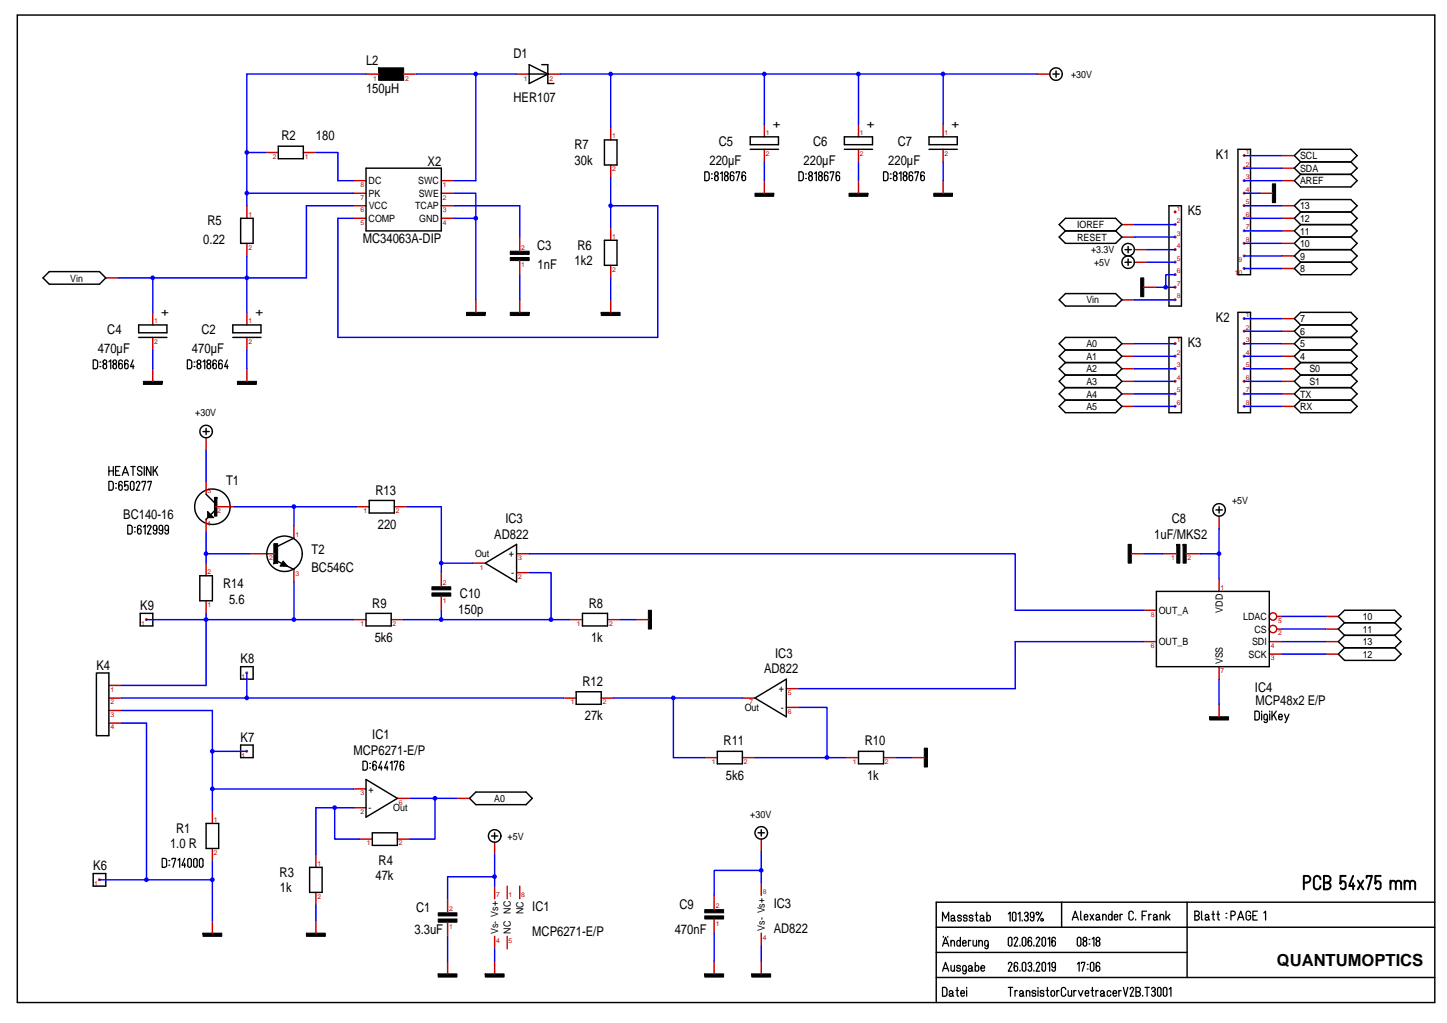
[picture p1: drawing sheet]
<svg xmlns="http://www.w3.org/2000/svg" width="297mm" height="210mm" viewBox="0 0 297 210" stroke-linecap="round" stroke-linejoin="round" font-family="sans-serif">
<g fill="none" stroke="#000001" stroke-width=".3">
<path d="M41 118.2h2.6v5.1h-2.6zM56.5 115l3.8 1.9M60.3 110.4l-3.3 1.7M75.8 102.7h5.1v2.6h-5.1zM237.4 121.4h23.2v15.4h-23.2zM274.7 131.7l1.3-1.3h10.3l1.3 1.3-1.3 1.3h-10.3z"/>
<circle cx="43.6" cy="104" r="3.6"/>
<circle cx="58.4" cy="113.7" r="3.6"/>
</g>
<g fill="none" stroke="#000001" stroke-width=".25">
<path d="M144.7 35.3h.6l.2 .2 .1 1.1-.3 .5h-.6zM146 35.7h.2M146 36.6h.2M146.8 36.2l.2-.1a.45 .45 0 0 1 .4 .6 .45 .45 0 0 1-.6 .3zM147.9 35.6l.4-.3v1.8M148.8 36.2l.2-.1a.45 .45 0 0 1 .5 .6 .45 .45 0 0 1-.7 .3zM150.7 35.6a.37 .37 0 0 0-.4-.3 .37 .37 0 0 0-.4 .3v1.1a.37 .37 0 0 0 .4 .4 .37 .37 0 0 0 .4-.4v-.3a.37 .37 0 0 0-.4-.4 .37 .37 0 0 0-.4 .4M151.1 35.5v-.2h.7l-.5 1.8M153.1 35.6a.37 .37 0 0 0-.4-.3 .37 .37 0 0 0-.4 .3v1.1a.37 .37 0 0 0 .4 .4 .37 .37 0 0 0 .4-.4v-.3a.37 .37 0 0 0-.4-.4 .37 .37 0 0 0-.4 .4M164 35.3h.6l.3 .2v1.1l-.3 .5h-.6zM165.4 35.7h.1M165.4 36.6h.1"/>
<path d="M166.1 36.2l.2-.1a.45 .45 0 0 1 .5 .6 .45 .45 0 0 1-.7 .3l-.1-.3zM167.2 35.6l.4-.3v1.8M168.1 36.2l.3-.1a.45 .45 0 0 1 .4 .6 .45 .45 0 0 1-.7 .3zM170 35.6a.36 .36 0 0 0-.4-.3 .36 .36 0 0 0-.4 .3v1.1a.36 .36 0 0 0 .4 .4 .36 .36 0 0 0 .4-.4v-.3a.36 .36 0 0 0-.4-.4 .36 .36 0 0 0-.4 .4M170.4 35.5v-.2h.8l-.6 1.8M172.4 35.6a.36 .36 0 0 0-.4-.3 .36 .36 0 0 0-.4 .3v1.1a.36 .36 0 0 0 .4 .4 .36 .36 0 0 0 .4-.4v-.3a.36 .36 0 0 0-.4-.4 .36 .36 0 0 0-.4 .4M181.4 35.3h.6l.2 .2 .1 1.1-.3 .5h-.6zM182.7 36.6h.2M182.7 35.7h.2M183.5 36.2l.2-.1a.45 .45 0 0 1 .4 .6 .45 .45 0 0 1-.6 .3zM184.6 35.6l.4-.3v1.8M185.5 36.2l.2-.1a.45 .45 0 0 1 .5 .6 .45 .45 0 0 1-.7 .3z"/>
<path d="M187.4 35.6a.37 .37 0 0 0-.4-.3 .37 .37 0 0 0-.4 .3v1.1a.37 .37 0 0 0 .4 .4 .37 .37 0 0 0 .4-.4v-.3a.37 .37 0 0 0-.4-.4 .37 .37 0 0 0-.4 .4M187.8 35.5v-.2h.7l-.5 1.8M189.8 35.6a.37 .37 0 0 0-.4-.3 .37 .37 0 0 0-.4 .3v1.1a.37 .37 0 0 0 .4 .4 .37 .37 0 0 0 .4-.4v-.3a.37 .37 0 0 0-.4-.4 .37 .37 0 0 0-.4 .4M19.1 73.9h.6l.3 .2v1.1l-.3 .5h-.6zM20.5 74.3h.2M20.5 75.2h.2M21.2 74.8l.3-.1a.45 .45 0 0 1 .4 .6 .45 .45 0 0 1-.7 .3zM22.3 74.3l.4-.4v1.8M23.3 74.8l.2-.1a.45 .45 0 0 1 .4 .6 .45 .45 0 0 1-.6 .3zM25.1 74.3a.37 .37 0 0 0-.3-.4 .37 .37 0 0 0-.4 .4v1a.37 .37 0 0 0 .4 .4 .37 .37 0 0 0 .3-.4v-.3a.37 .37 0 0 0-.3-.4 .37 .37 0 0 0-.4 .4M26.3 74.3a.36 .36 0 0 0-.4-.4 .36 .36 0 0 0-.3 .4v1a.36 .36 0 0 0 .3 .4 .36 .36 0 0 0 .4-.4v-.3a.36 .36 0 0 0-.4-.4 .36 .36 0 0 0-.3 .4M27.3 73.9l-.5 1.3h.7"/>
<path d="M27.3 74.9v.8M38.5 73.9h.6l.2 .2 .1 1.1-.3 .5h-.6zM39.8 74.3h.2M39.8 75.2h.2M40.6 74.8l.2-.1a.45 .45 0 0 1 .4 .6 .45 .45 0 0 1-.6 .3zM41.7 74.3l.3-.4v1.8M42.6 74.8l.2-.1a.45 .45 0 0 1 .5 .6 .45 .45 0 0 1-.7 .3zM44.4 74.3a.36 .36 0 0 0-.3-.4 .36 .36 0 0 0-.4 .4v1a.36 .36 0 0 0 .4 .4 .36 .36 0 0 0 .3-.4v-.3a.36 .36 0 0 0-.3-.4 .36 .36 0 0 0-.4 .4M45.6 74.3a.37 .37 0 0 0-.3-.4 .37 .37 0 0 0-.4 .4v1a.37 .37 0 0 0 .4 .4 .37 .37 0 0 0 .3-.4v-.3a.37 .37 0 0 0-.3-.4 .37 .37 0 0 0-.4 .4M46.6 73.9l-.5 1.3h.7M46.6 74.9v.8M22.3 95.8v.9"/>
<path d="M22.3 98.8h.7l.2 .3 .1 1.1-.3 .4h-.7zM23.3 96.7h-1v.9M23.3 95.8v1.8M23.7 96.7v.9h.9M23.7 99.3h.2M24.6 95.8h-.9v.9h.7M25.1 99.2a.36 .36 0 0 0-.4-.4 .36 .36 0 0 0-.3 .4v1.1a.36 .36 0 0 0 .3 .3 .36 .36 0 0 0 .4-.3v-.4a.36 .36 0 0 0-.4-.4 .36 .36 0 0 0-.3 .4M25.1 97.6l.6-1.8 .7 1.8M25.3 97h.9M26.3 98.8h-.7v1.1a.36 .36 0 0 1 .3-.4 .36 .36 0 0 1 .4 .4l-.1 .6-.2 .1-.4-.1M26.9 98.9l.3-.1 .3 .2v1.3a.37 .37 0 0 1-.4 .3 .37 .37 0 0 1-.3-.3zM26.9 95.8h.9"/>
<path d="M27.3 95.8v1.8M28 99.2a.36 .36 0 0 1 .3-.4 .36 .36 0 0 1 .4 .4l-.7 1.4h.7M29.1 96.2a.48 .48 0 0 0-.5-.4 .48 .48 0 0 0-.4 .6 .48 .48 0 0 0 .6 .3 .46 .46 0 0 1 .2 .8 .46 .46 0 0 1-.8-.4M29.2 99.1v-.3h.7l-.5 1.8M29.6 95.8v1.8M30.4 99.1v-.3h.7l-.6 1.8M31 95.8v1.8l-.9-1.8v1.8M31.5 95.8v1.8M31.8 96.5l.6 1.1M32.4 95.8l-.9 1.2M23.7 100.2h.2M26.2 107.8h.6l.3 .3v1.1l-.3 .4h-.6z"/>
<path d="M27.6 108.2h.2M27.6 109.2h.2M29 108.2a.37 .37 0 0 0-.4-.4 .37 .37 0 0 0-.4 .4v1.1a.37 .37 0 0 0 .4 .3 .37 .37 0 0 0 .4-.3v-.4a.37 .37 0 0 0-.4-.4 .37 .37 0 0 0-.4 .4M29.4 108.2l.4-.4v1.8M30.3 108.2a.37 .37 0 0 1 .3-.4 .37 .37 0 0 1 .4 .4l-.7 1.4h.7M32.2 108.5a.36 .36 0 0 1-.4 .4 .36 .36 0 0 1-.3-.4v-.3a.36 .36 0 0 1 .3-.4 .36 .36 0 0 1 .4 .4v1.1a.36 .36 0 0 1-.4 .3 .36 .36 0 0 1-.3-.3M33.4 108.5a.37 .37 0 0 1-.4 .4 .37 .37 0 0 1-.3-.4v-.3a.37 .37 0 0 1 .3-.4 .37 .37 0 0 1 .4 .4v1.1a.37 .37 0 0 1-.4 .3 .37 .37 0 0 1-.3-.3M34.6 108.5a.36 .36 0 0 1-.4 .4 .36 .36 0 0 1-.3-.4v-.3a.36 .36 0 0 1 .3-.4 .36 .36 0 0 1 .4 .4v1.1a.36 .36 0 0 1-.4 .3 .36 .36 0 0 1-.3-.3M74.5 156.3h.6l.3 .2v1.1l-.3 .5h-.6zM75.9 157.6h.2M75.9 156.7h.2M77.3 156.6a.36 .36 0 0 0-.4-.4 .36 .36 0 0 0-.4 .4v1.1a.36 .36 0 0 0 .4 .4 .36 .36 0 0 0 .4-.4v-.3a.36 .36 0 0 0-.4-.4 .36 .36 0 0 0-.4 .4"/>
<path d="M78.3 156.3l-.6 1.3h.8M78.3 157.3v.8M79.5 156.3l-.6 1.3h.7M79.5 157.3v.8M80.1 156.6l.4-.3v1.8M81 156.5v-.2h.7l-.6 1.8M82.9 156.6a.37 .37 0 0 0-.4-.4 .37 .37 0 0 0-.4 .4v1.1a.37 .37 0 0 0 .4 .4 .37 .37 0 0 0 .4-.4v-.3a.37 .37 0 0 0-.4-.4 .37 .37 0 0 0-.4 .4M257.6 146h.6l.3 .2v1.1l-.3 .4-.6 .1zM259 146v.1M259 146.5v1.3M260.2 147.4a.36 .36 0 0 1-.4 .4 .36 .36 0 0 1-.3-.4v-.4a.36 .36 0 0 1 .3-.4 .36 .36 0 0 1 .4 .4v1a.36 .36 0 0 1-.3 .3 .36 .36 0 0 1-.4-.2M260.6 146v.1"/>
<path d="M260.6 146.5v1.3M261.1 146v1.8M261.5 146.7l.5 1.1M262 146l-.9 1.2M262.5 147.2h.7a.39 .39 0 0 0-.2-.6 .39 .39 0 0 0-.5 .4v.4a.37 .37 0 0 0 .3 .4 .37 .37 0 0 0 .4-.3M263.7 146.6l.4 1.2M264.6 146.6l-.7 1.6-.1 .1M33.3 176.2h.6l.3 .3v1.3l-.3 .2h-.6zM34.7 176.7h.2M34.7 177.6h.2M35.3 176.5v-.3h.8l-.6 1.8M36.5 176.6l.4-.4v1.8"/>
<path d="M37.9 176.2l-.5 1.4h.7M37.9 177.2v.8M38.6 176.3l.4-.1 .3 .2v1.3a.37 .37 0 0 1-.4 .3 .37 .37 0 0 1-.4-.3zM39.8 176.3l.4-.1 .2 .2 .1 1.3a.36 .36 0 0 1-.4 .3 .36 .36 0 0 1-.4-.3zM41 176.3l.4-.1 .3 .2v1.3a.37 .37 0 0 1-.4 .3 .37 .37 0 0 1-.4-.3zM220.1 188.8l.6-1.8 .7 1.8M220.3 188.3h.9M221.8 187v1.6l.3 .2M222.6 188.2h.7a.38 .38 0 0 0-.3-.5 .38 .38 0 0 0-.4 .3v.5a.36 .36 0 0 0 .3 .3 .36 .36 0 0 0 .4-.2M223.8 187.7l.7 1.1M224.5 187.7l-.7 1.1M225 188a.36 .36 0 0 1 .3-.3 .36 .36 0 0 1 .4 .3"/>
<path d="M225.2 188.3a.28 .28 0 0 0-.3 .3 .28 .28 0 0 0 .3 .3l.4-.1 .1-.2M225.7 188l-.1 .2-.4 .1M225.7 188v.7l.2 .1M226.4 188a.36 .36 0 0 1 .3-.3 .36 .36 0 0 1 .4 .3v.8M226.4 187.7v1.1M228.3 188a.37 .37 0 0 0-.4-.3 .37 .37 0 0 0-.4 .3v.5a.37 .37 0 0 0 .4 .4 .37 .37 0 0 0 .4-.4M228.3 187v1.8M228.7 188.2h.8a.38 .38 0 0 0-.3-.5 .38 .38 0 0 0-.5 .3v.5a.36 .36 0 0 0 .3 .3 .36 .36 0 0 0 .4-.2M229.9 187.7v1.1M230.4 187.7h-.3l-.2 .2M231.7 188.4a.46 .46 0 0 0 .5 .5 .46 .46 0 0 0 .4-.5M231.7 187.5a.46 .46 0 0 1 .5-.5 .46 .46 0 0 1 .4 .5"/>
<path d="M231.8 187.5v.9M233.1 188.7v.1M234.5 187.9v.9M235.4 187h-.9v.9h.6M235.8 187.7v1.1M236.3 187.7h-.3l-.2 .2M237 188.3a.28 .28 0 0 0-.2 .3 .28 .28 0 0 0 .2 .3l.4-.1 .1-.2M237.5 188l-.1 .2-.4 .1M237.5 188v.7l.2 .1M237.5 188a.37 .37 0 0 0-.4-.3 .37 .37 0 0 0-.3 .3M238.1 188a.37 .37 0 0 1 .4-.3 .37 .37 0 0 1 .4 .3v.8M238.1 187.7v1.1"/>
<path d="M239.3 187v1.8M239.7 188.1l.5 .7M240.2 187.7l-.9 .8M252.7 187.9v-.9h.4a.47 .47 0 0 1 .5 .5 .47 .47 0 0 1-.5 .4h-.4v.9M254.1 188.8l.6-1.8 .6 1.8M254.3 188.3h.9M256.3 187.9h.4v.5M256.7 187.5a.46 .46 0 0 0-.4-.5 .46 .46 0 0 0-.5 .5v.9a.46 .46 0 0 0 .5 .5 .46 .46 0 0 0 .4-.5M257.2 187.9v.9h.9M258.1 187h-.9v.9h.6M259.4 187.4l.4-.4v1.8"/>
<circle cx="147" cy="35.7" r=".39"/>
<circle cx="149.1" cy="35.7" r=".39"/>
<circle cx="166.4" cy="35.7" r=".39"/>
<circle cx="168.4" cy="35.7" r=".39"/>
<circle cx="183.7" cy="35.7" r=".39"/>
<circle cx="185.8" cy="35.7" r=".39"/>
<circle cx="21.5" cy="74.3" r=".38"/>
<circle cx="23.5" cy="74.3" r=".39"/>
<circle cx="40.8" cy="74.3" r=".39"/>
<circle cx="42.9" cy="74.3" r=".39"/>
</g>
<g fill="none" stroke="#000001" stroke-width=".4">
<path d="M276.2 179.8h-1v1.6a.54 .54 0 0 1 .5-.5 .54 .54 0 0 1 .5 .5l-.1 1-.5 .1-.4-.2M277.8 179.8l-.9 2.1h1.1M283.4 179.8h-1.1v1.6a.54 .54 0 0 1 .6-.5 .54 .54 0 0 1 .5 .5l-.1 1-.6 .1-.3-.2M267.6 181.2v-1.4h.7a.69 .69 0 0 1 .7 .7 .69 .69 0 0 1-.7 .7h-.7v1.3M271.1 180.5a.68 .68 0 0 0-.7-.7 .68 .68 0 0 0-.7 .7v1.4a.68 .68 0 0 0 .7 .7 .68 .68 0 0 0 .7-.7M271.8 181.2l.7-.1a.68 .68 0 0 0 .6-.6 .68 .68 0 0 0-.6-.7h-.7v2.7h.7a.68 .68 0 0 0 .6-.6 .68 .68 0 0 0-.6-.7M277.8 181.3v1.2M278.7 180.7l1.1 1.8M279.8 180.7l-1.1 1.8M280.5 180.2v-.4h1.1l-.8 2.7M285.4 181.3a.55 .55 0 0 1 .6-.5 .55 .55 0 0 1 .5 .5M285.4 180.7v1.8"/>
<path d="M286.5 181.3a.55 .55 0 0 1 .6-.5 .55 .55 0 0 1 .5 .5v1.2M286.5 181.3v1.2M288.3 181.3a.55 .55 0 0 1 .6-.5 .55 .55 0 0 1 .5 .5M288.3 180.7v1.8M289.4 181.3a.54 .54 0 0 1 .6-.5 .54 .54 0 0 1 .5 .5v1.2M289.4 181.3v1.2"/>
</g>
<g fill="#000001" stroke="#000001" stroke-width=".21">
<path d="M58.1 115.1l1 1.1h-1.6z"/>
<path d="M56.2 111.6v4h.8v-4z" fill-rule="evenodd"/>
</g>
<g fill="none" stroke="#c80000" stroke-width=".3">
<path d="M42.3 115.6v2.6M51.3 113.7h5.1M60.3 107.9v2.5M60.3 116.9v2.6M73.2 104h2.6M80.9 104h2.6M250.2 118.8v2.6M42.3 123.3v2.6M234.8 131.7h2.6M234.8 125.3h2.6M250.2 136.8v2.6M260.6 131.7h2.5"/>
<path d="M260.6 134.3h2.5M262.1 126.5h1M262.1 129.1h1M272.2 131.7h2.5"/>
<circle cx="261.3" cy="129.1" r=".76"/>
<circle cx="261.3" cy="126.5" r=".76"/>
</g>
<circle cx="30.1" cy="127.2" r=".3" fill="#c80000"/>
<path d="M28.8 125.9h2.6v2.6h-2.6z" fill="none" stroke="#000001" stroke-width=".3"/>
<circle cx="50.6" cy="138.1" r=".3" fill="#c80000"/>
<path d="M49.4 136.8h2.6v2.6h-2.6z" fill="none" stroke="#000001" stroke-width=".3"/>
<circle cx="50.6" cy="154.2" r=".3" fill="#c80000"/>
<path d="M49.4 152.9h2.6v2.6h-2.6z" fill="none" stroke="#000001" stroke-width=".3"/>
<circle cx="20.4" cy="180.6" r=".3" fill="#c80000"/>
<g fill="none" stroke="#000001" stroke-width=".3">
<path d="M108.6 15.2h3.9M108.6 13.3l3.9 1.9-3.9 1.9zM111.2 13.3h1.3v3.8h1.2M216.1 15.2h1.3M216.8 14.6v1.3M57.1 30h5.2v2.6h-5.2zM75.1 34.5h15.5v12.9h-15.5zM124.1 28.7h2.6v5.2h-2.6zM154 30.6h5.8M154 28.1h5.8v1.6h-5.8zM173.3 30.6h5.8M173.3 28.1h5.8v1.6h-5.8z"/>
<path d="M190.7 28.1h5.8v1.6h-5.8zM190.7 30.6h5.8M8.8 57l1.3-1.2h10.3l1.3 1.2-1.3 1.3h-10.3zM49.4 44.8h2.6v5.2h-2.6zM124.1 49.3h2.6v5.2h-2.6zM218.7 47.4h10.3M229 47.4l1.3-1.3-1.3-1.3h-10.3l-1.3 1.3 1.3 1.3M229 47.4l1.3 1.3-1.3 1.3h-10.3l-1.3-1.3 1.3-1.3M230.9 53.8h1.3M230.9 51.2h1.3M231.6 50.6v1.3M231.6 53.2v1.3"/>
<path d="M28.5 66.7h5.8v1.6h-5.8zM28.5 69.3h5.8M47.8 69.3h5.8M47.8 66.7h5.8v1.6h-5.8zM217.4 61.6l1.3-1.3h10.3l1.3 1.3-1.3 1.2h-10.3zM41.7 88.6h1.2M42.3 87.9v1.3M42.3 101.5l1.9 1.9M44.2 104.7l-1.9 1.9M99.6 115.6l6.4-3.9v7.8zM249.6 104.7h1.3M250.3 104v1.3"/>
<path d="M19.8 138.1h2.5v12.9h-2.5zM75.1 125.9h5.2v2.6h-5.2zM119.6 125.9h5.1v2.6h-5.1zM274.7 134.3l1.3-1.3h10.3l1.3 1.3-1.3 1.3h-10.3zM276 127.8h10.3M286.3 127.8l1.3 1.3-1.3 1.3h-10.3l-1.3-1.3 1.3-1.3M286.3 127.8l1.3-1.3-1.3-1.2h-10.3l-1.3 1.2 1.3 1.3M75.1 160l6.5 3.9-6.5 3.8zM118.3 142h5.1v2.6h-5.1zM147.3 154.2h5.1v2.6h-5.1zM155 143.3l6.4-3.9v7.7zM176.2 154.2h5.2v2.6h-5.2z"/>
<path d="M19.1 179.3h2.6v2.6h-2.6zM42.3 169h2.6v5.2h-2.6zM63.6 178h2.5v5.2h-2.5zM76.4 170.9h5.2v2.6h-5.2zM97.7 162.6h10.3l1.3 1.3-1.3 1.3h-10.3l-1.3-1.3zM100.9 171.6h1.3M101.5 170.9v1.3M155.6 170.9h1.3M156.3 170.3v1.3"/>
<circle cx="216.8" cy="15.2" r="1.29"/>
<circle cx="231.6" cy="51.3" r="1.29"/>
<circle cx="231.6" cy="53.8" r="1.29"/>
<circle cx="42.3" cy="88.6" r="1.29"/>
<circle cx="250.3" cy="104.7" r="1.29"/>
<circle cx="101.5" cy="171.6" r="1.29"/>
<circle cx="156.3" cy="170.9" r="1.29"/>
</g>
<g fill="none" stroke="#c80000" stroke-width=".3">
<path d="M75.1 15.2h2.6M82.9 15.2h2.5M106 15.2h2.6M112.5 15.2h2.6M212.9 15.2h2.6M54.5 31.3h2.6M62.3 31.3h2.6M72.6 37.1h2.5M72.6 39.7h2.5M90.6 37.1h2.6M90.6 39.7h2.6M125.4 26.1v2.6"/>
<path d="M125.4 33.9v2.5M156.9 25.5v2.6M156.9 30.6v2.6M156.9 37.1v2.6M176.2 25.5v2.6M176.2 30.6v2.6M176.2 37.1v2.6M193.6 25.5v2.6M193.6 30.6v2.6M193.6 37.1v2.6M258.6 39.7h2.6M21.7 57h2.6"/>
<path d="M50.7 42.2v2.6M50.7 50v2.5M72.6 42.2h2.5M72.6 44.8h2.5M90.6 42.2h2.6M90.6 44.8h2.6M106.7 48.7v2.9M106.7 53.5v2.9M125.4 46.7v2.6M125.4 54.5v2.5M230.3 48.7h2.6M230.3 46.1h2.6"/>
<path d="M232.9 53.8h2.6M232.9 51.2h2.6M234.8 59h2.6M31.4 64.1v2.6M31.4 69.3v2.5M31.4 75.7v2.6M50.7 64.1v2.6M50.7 69.3v2.5M50.7 75.7v2.6M97.7 61.6v2.5M106.7 61.6v2.5M125.4 61.6v2.5"/>
<path d="M230.3 61.6h2.6M42.3 89.9v2.5M42.3 98.9v2.6M42.3 106.6v2.6M44.2 104h3.9M90.6 117.5v2.9M97 115.6h2.6M106 113.7h2.6M106 117.5h2.6M232.2 113.7h2.6M238.7 113.7h2.9M243.5 113.7h2.9"/>
<path d="M250.2 105.9v2.6M72.6 127.2h2.5M80.3 127.2h2.6M90.6 122.4v2.9M117 127.2h2.6M124.7 127.2h2.6M130.5 127.2h2.6M272.2 126.5h2.5M272.2 129.1h2.5M272.2 134.3h2.5M22.3 143.3h2.6M22.3 148.4h2.6"/>
<path d="M22.3 145.8h2.6M22.3 140.7h2.6M115.7 143.3h2.6M123.4 143.3h2.6M144.7 155.5h2.6M152.4 143.3h2.6M152.4 155.5h2.6M161.4 145.2h2.6M161.4 141.4h2.6M173.6 155.5h2.6M181.4 155.5h2.6M187.2 155.5h2.5"/>
<path d="M250.2 144.6v2.5M43.6 166.4v2.6M43.6 174.2v2.5M64.9 175.5v2.5M72.6 165.8h2.5M72.6 161.9h2.5M73.8 172.2h2.6M81.6 163.9h2.6M81.6 172.2h2.6M93.8 163.9h2.6M101.5 172.9v2.6M156.3 172.2v2.6"/>
<path d="M43.6 189v2.5M64.9 183.2v2.6M64.9 189v2.5M91.9 184.5v2.9M91.9 189.3v2.9M91.9 197.3v2.6M101.5 181.9v2.6M101.5 192.2v2.6M101.5 197.3v2.6M104.1 181.9v2.6M104.1 192.2v2.6M106.7 181.9v2.6"/>
<path d="M146.6 183.8v2.9M146.6 188.6v2.9M146.6 197.3v2.6M156.3 181.3v2.5M156.3 191.5v2.6M156.3 197.3v2.6"/>
</g>
<g fill="#000001" stroke="#000001" stroke-width=".21">
<path d="M42.6 105l1.3 1.3h-1.3z"/>
<path d="M144.7 199.9h3.8v.7h-3.8z" fill-rule="evenodd"/>
<path d="M144.7 186.7h3.8v.7h-3.8z" fill-rule="evenodd"/>
<path d="M144.7 188h3.8v.6h-3.8z" fill-rule="evenodd"/>
<path d="M88.7 120.4h3.8v.7h-3.8z" fill-rule="evenodd"/>
<path d="M88.7 121.7h3.8v.7h-3.8z" fill-rule="evenodd"/>
<path d="M154.3 199.9h3.9v.7h-3.9z" fill-rule="evenodd"/>
<path d="M189.7 153.6h.7v3.8h-.7z" fill-rule="evenodd"/>
<path d="M133.1 125.3h.6v3.8h-.6z" fill-rule="evenodd"/>
<path d="M231.6 111.7h.6v3.9h-.6z" fill-rule="evenodd"/>
<path d="M242.9 111.7h.6v3.9h-.6z" fill-rule="evenodd"/>
<path d="M241.6 111.7h.6v3.9h-.6z" fill-rule="evenodd"/>
<path d="M248.3 147.1h3.9v.7h-3.9z" fill-rule="evenodd"/>
<path d="M44 102.1v3.8h.5v-3.8z" fill-rule="evenodd"/>
<path d="M191.7 39.7v.6h3.8v-.6z" fill-rule="evenodd"/>
<path d="M77.7 13.9h5.2v2.6h-5.2z" fill-rule="evenodd"/>
<path d="M123.4 64.1h3.9v.7h-3.9z" fill-rule="evenodd"/>
<path d="M174.3 39.7v.6h3.9v-.6z" fill-rule="evenodd"/>
<path d="M155 39.7v.6h3.8v-.6z" fill-rule="evenodd"/>
<path d="M29.4 78.3v.6h3.9v-.6z" fill-rule="evenodd"/>
<path d="M48.7 78.3v.6h3.9v-.6z" fill-rule="evenodd"/>
<path d="M90 199.9h3.8v.7h-3.8z" fill-rule="evenodd"/>
<path d="M90 187.4h3.8v.6h-3.8z" fill-rule="evenodd"/>
<path d="M90 188.6h3.8v.7h-3.8z" fill-rule="evenodd"/>
<path d="M99.6 199.9h3.9v.7h-3.9z" fill-rule="evenodd"/>
<path d="M104.8 64.1v.7h3.8v-.7z" fill-rule="evenodd"/>
<path d="M104.8 51.6h3.8v.6h-3.8z" fill-rule="evenodd"/>
<path d="M104.8 52.9h3.8v.6h-3.8z" fill-rule="evenodd"/>
<path d="M95.8 64.1v.7h3.8v-.7z" fill-rule="evenodd"/>
<path d="M62.9 191.5h3.9v.7h-3.9z" fill-rule="evenodd"/>
<path d="M41.7 191.5h3.8v.7h-3.8z" fill-rule="evenodd"/>
<path d="M234.2 57h.6v3.9h-.6z" fill-rule="evenodd"/>
<path d="M261.2 37.7h.6v3.9h-.6z" fill-rule="evenodd"/>
</g>
<g fill="#c80000">
<circle cx="241.2" cy="61.5" r=".3"/>
<circle cx="241.2" cy="58.9" r=".3"/>
<circle cx="241.2" cy="56.4" r=".3"/>
<circle cx="241.2" cy="53.8" r=".3"/>
<circle cx="241.2" cy="51.2" r=".3"/>
<circle cx="241.2" cy="48.6" r=".3"/>
<circle cx="241.2" cy="46.1" r=".3"/>
<circle cx="241.2" cy="43.5" r=".3"/>
</g>
<g fill="none" stroke="#000001" stroke-width=".3">
<path d="M240 42.2h2.5v20.6h-2.5zM218.7 79.6l-1.3 1.3 1.3 1.2M218.7 77l-1.3 1.3 1.3 1.3M218.7 74.4l-1.3 1.3 1.3 1.3M218.7 71.8l-1.3 1.3 1.3 1.3M218.7 77h10.3M218.7 71.8h10.3M229 71.8l1.3-1.3-1.3-1.2h-10.3l-1.3 1.2 1.3 1.3M229 79.6l1.3 1.3-1.3 1.2M229 77l1.3 1.3-1.3 1.3M229 74.4l1.3 1.3-1.3 1.3M229 71.8l1.3 1.3-1.3 1.3"/>
<path d="M229 79.6h-10.3M229 74.4h-10.3M218.7 82.1h10.3M229 82.1l1.3 1.3-1.3 1.3h-10.3l-1.3-1.3 1.3-1.3"/>
</g>
<path d="M230.3 78.3h2.6M230.3 75.7h2.6M230.3 73.1h2.6M230.3 70.5h2.6M230.3 83.4h2.6M230.3 80.9h2.6" fill="none" stroke="#c80000" stroke-width=".3"/>
<g fill="#c80000">
<circle cx="241.2" cy="83.4" r=".3"/>
<circle cx="241.2" cy="80.8" r=".3"/>
<circle cx="241.2" cy="78.3" r=".3"/>
<circle cx="241.2" cy="75.7" r=".3"/>
<circle cx="241.2" cy="73.1" r=".3"/>
<circle cx="241.2" cy="70.5" r=".3"/>
</g>
<g fill="none" stroke="#000001" stroke-width=".3">
<path d="M267 35.8h10.3M267 35.8l-1.3 1.3 1.3 1.3h10.3l1.3-1.3-1.3-1.3M267 33.2l-1.3 1.3 1.3 1.3M277.3 33.2l1.3 1.3-1.3 1.3M277.3 33.2h-10.3M277.3 33.2l1.3-1.3-1.3-1.3h-10.3l-1.3 1.3 1.3 1.3M267 53.8h10.3M267 48.7h10.3M267 46.1h10.3M267 51.2l-1.3 1.3 1.3 1.3M267 53.8l-1.3 1.3 1.3 1.3h10.3l1.3-1.3-1.3-1.3M267 48.7l-1.3 1.3 1.3 1.2"/>
<path d="M267 46.1l-1.3 1.3 1.3 1.3M267 43.5l-1.3 1.3 1.3 1.3M277.3 51.2l1.3 1.3-1.3 1.3M277.3 48.7l1.3 1.3-1.3 1.2M277.3 46.1l1.3 1.3-1.3 1.3M277.3 43.5l1.3 1.3-1.3 1.3M277.3 51.2h-10.3M277.3 43.5h-10.3M277.3 43.5l1.3-1.3-1.3-1.2h-10.3l-1.3 1.2 1.3 1.3M240 69.3h2.5v15.4h-2.5zM267 79.6h10.3M267 77h10.3"/>
<path d="M267 74.4h10.3M267 71.8h10.3M267 66.7h10.3M267 69.3l-1.3 1.2 1.3 1.3M267 79.6l-1.3 1.3 1.3 1.2M267 77l-1.3 1.3 1.3 1.3M267 74.4l-1.3 1.3 1.3 1.3M267 71.8l-1.3 1.3 1.3 1.3M267 66.7l-1.3 1.3 1.3 1.3M277.3 69.3l1.3 1.2-1.3 1.3M277.3 79.6l1.3 1.3-1.3 1.2M277.3 77l1.3 1.3-1.3 1.3"/>
<path d="M277.3 74.4l1.3 1.3-1.3 1.3M277.3 71.8l1.3 1.3-1.3 1.3M277.3 66.7l1.3 1.3-1.3 1.3M277.3 69.3h-10.3M277.3 66.7l1.3-1.3-1.3-1.3h-10.3l-1.3 1.3 1.3 1.3M267 82.1h10.3M277.3 82.1l1.3 1.3-1.3 1.3h-10.3l-1.3-1.3 1.3-1.3"/>
</g>
<g fill="none" stroke="#c80000" stroke-width=".3">
<path d="M263.1 37.1h2.6M263.1 34.5h2.6M263.1 31.9h2.6M263.1 55.1h2.6M263.1 52.5h2.6M263.1 50h2.6M263.1 47.4h2.6M263.1 44.8h2.6M263.1 42.2h2.6M263.1 78.3h2.6M263.1 75.7h2.6M263.1 73.1h2.6"/>
<path d="M263.1 70.5h2.6M263.1 68h2.6M263.1 65.4h2.6M263.1 83.4h2.6M263.1 80.9h2.6"/>
</g>
<g fill="#c80000">
<circle cx="255.4" cy="83.4" r=".3"/>
<circle cx="255.4" cy="80.8" r=".3"/>
<circle cx="255.4" cy="78.3" r=".3"/>
<circle cx="255.4" cy="75.7" r=".3"/>
<circle cx="255.4" cy="73.1" r=".3"/>
<circle cx="255.4" cy="70.5" r=".3"/>
<circle cx="255.4" cy="68" r=".3"/>
<circle cx="255.4" cy="65.4" r=".3"/>
</g>
<path d="M254.1 64.1h2.6v20.6h-2.6z" fill="none" stroke="#000001" stroke-width=".3"/>
<g fill="#c80000">
<circle cx="255.4" cy="55.1" r=".3"/>
<circle cx="255.4" cy="52.5" r=".3"/>
<circle cx="255.4" cy="49.9" r=".3"/>
<circle cx="255.4" cy="47.4" r=".3"/>
<circle cx="255.4" cy="44.8" r=".3"/>
<circle cx="255.4" cy="42.2" r=".3"/>
<circle cx="255.4" cy="39.6" r=".3"/>
<circle cx="255.4" cy="37.1" r=".3"/>
<circle cx="255.4" cy="34.5" r=".3"/>
<circle cx="255.4" cy="31.9" r=".3"/>
</g>
<path d="M3.6 3.1h290.9v202.7h-290.9zM254.1 30.6h2.6v25.8h-2.6zM192.2 195.5h51.5M192.2 190.3h102.3M217.9 185.2v5.1M243.7 185.2v15.4M294.5 185.2h-102.3v20.6M192.2 200.6h102.3" fill="none" stroke="#000001" stroke-width=".3"/>
<g fill="none" stroke="#000001" stroke-width=".25">
<path d="M193.5 189.1v-1.9l.6 1.3 .7-1.3v1.9M193.5 194.2l.6-1.8 .7 1.8M193.5 199.3l.6-1.8 .7 1.8M193.7 192.2v.2M193.7 193.7h.9M193.7 198.8h.9M194.6 192.2v.2M195.2 188.2a.36 .36 0 0 1 .4-.3 .36 .36 0 0 1 .3 .3M195.2 193.4a.36 .36 0 0 1 .4-.4 .36 .36 0 0 1 .3 .4v.8M195.2 193v1.2M195.2 198.2v.8a.36 .36 0 0 0 .4 .4 .36 .36 0 0 0 .3-.4M195.9 188.2v.2a.51 .51 0 0 0-.7 .4 .38 .38 0 0 0 .4 .3 .38 .38 0 0 0 .3-.3"/>
<path d="M195.9 188.2v.7l.2 .2M195.9 198.2v1.1M197.1 193.4a.36 .36 0 0 0-.3-.4 .36 .36 0 0 0-.4 .4v.4a.36 .36 0 0 0 .4 .4 .36 .36 0 0 0 .3-.4M197.1 192.4v1.8M197.1 198.4a.37 .37 0 0 0-.4-.2 .37 .37 0 0 0-.3 .4h.1a.47 .47 0 0 1 .6 .6 .39 .39 0 0 1-.4 .2 .39 .39 0 0 1-.3-.3M197.3 188.2a.35 .35 0 0 0-.5-.4 .35 .35 0 0 0 0 .6 .37 .37 0 0 1 .5 .2 .37 .37 0 0 1-.2 .5 .37 .37 0 0 1-.5-.3M197.6 193.6h.7a.39 .39 0 0 0-.2-.6 .39 .39 0 0 0-.5 .4v.4a.37 .37 0 0 0 .3 .4 .37 .37 0 0 0 .4-.2M198.3 199a.37 .37 0 0 1-.3 .4 .37 .37 0 0 1-.4-.4v-.5a.37 .37 0 0 1 .4-.3 .37 .37 0 0 1 .3 .3v1a.37 .37 0 0 1-.3 .4 .37 .37 0 0 1-.4-.3M198.5 188.2a.36 .36 0 0 0-.4-.4 .36 .36 0 0 0-.2 .6 .47 .47 0 0 1 .6 .5 .38 .38 0 0 1-.4 .2 .38 .38 0 0 1-.3-.3M198.8 193v1.2M198.8 198.5a.36 .36 0 0 1 .4-.3 .36 .36 0 0 1 .3 .3M199.3 193.1l-.3-.1-.2 .3"/>
<path d="M199.5 198.5v.2a.45 .45 0 0 0-.7 .5l.3 .2M199.5 199.1v.2h-.4M199.5 198.5v.7l.2 .1M199.7 188.2a.35 .35 0 0 0-.5-.4 .35 .35 0 0 0 0 .6 .37 .37 0 0 1 .5 .2 .37 .37 0 0 1-.2 .5 .37 .37 0 0 1-.5-.3M199.7 193v.8a.36 .36 0 0 0 .4 .4 .36 .36 0 0 0 .4-.4M200.2 198.5a.36 .36 0 0 1 .4-.3 .36 .36 0 0 1 .3 .3v.5a.36 .36 0 0 1-.3 .4 .36 .36 0 0 1-.4-.4M200.2 197.5v1.8M200.2 187.9h.5M200.4 187.2v1.6l.3 .3M200.5 193v1.2M200.9 193.4a.37 .37 0 0 1 .4-.4 .37 .37 0 0 1 .4 .4v.8M200.9 193v1.2"/>
<path d="M201.2 188.2a.36 .36 0 0 1 .4-.3 .36 .36 0 0 1 .3 .3M201.4 198.7h.7a.39 .39 0 0 0-.3-.5 .39 .39 0 0 0-.4 .3v.5a.37 .37 0 0 0 .3 .3 .37 .37 0 0 0 .4-.2M201.9 188.2l-.1 .2a.55 .55 0 0 0-.6 .4 .39 .39 0 0 0 .4 .3 .39 .39 0 0 0 .3-.3M201.9 188.2v.7l.2 .2M202.6 188.2a.36 .36 0 0 1 .3-.3 .36 .36 0 0 1 .4 .3v.5a.36 .36 0 0 1-.4 .3 .36 .36 0 0 1-.3-.3M202.6 187.2v1.9M202.9 193.8a.36 .36 0 0 1-.4 .4 .36 .36 0 0 1-.4-.4v-.4a.36 .36 0 0 1 .4-.4 .36 .36 0 0 1 .4 .4v1a.36 .36 0 0 1-.3 .3 .36 .36 0 0 1-.4-.2M207 197.9a.37 .37 0 0 1 .4-.4 .37 .37 0 0 1 .3 .4l-.7 1.4h.7M207 187.6l.4-.4v1.9M207.1 192.5l.3-.1 .3 .2v1.2a.37 .37 0 0 1-.3 .4 .37 .37 0 0 1-.4-.4zM207.9 187.4l.4-.2 .2 .3 .1 1.2a.36 .36 0 0 1-.4 .3 .36 .36 0 0 1-.4-.3zM208.2 192.7a.36 .36 0 0 1 .4-.3 .36 .36 0 0 1 .3 .3l-.7 1.5h.7"/>
<path d="M208.9 197.9a.36 .36 0 0 0-.3-.4 .36 .36 0 0 0-.4 .4v1.1a.36 .36 0 0 0 .4 .4 .36 .36 0 0 0 .3-.4v-.4a.36 .36 0 0 0-.3-.3 .36 .36 0 0 0-.4 .3M209 187.6l.4-.4v1.9M209.4 199.2v.1M209.4 194v.2M209.8 188.9v.2M209.9 197.7l.4-.2 .3 .3v1.2a.37 .37 0 0 1-.4 .4 .37 .37 0 0 1-.4-.4zM209.9 192.5l.4-.1 .3 .2v1.2a.37 .37 0 0 1-.4 .4 .37 .37 0 0 1-.4-.4zM210.3 187.6a.4 .4 0 0 1 .5-.3 .4 .4 0 0 1 .3 .4 .4 .4 0 0 1-.4 .4 .48 .48 0 0 1 .4 .5 .48 .48 0 0 1-.6 .4l-.2-.3M210.6 188.1h.1h-.1M211 197.9a.39 .39 0 0 1 .5-.3 .39 .39 0 0 1 .3 .4 .39 .39 0 0 1-.4 .4 .48 .48 0 0 1 .4 .5 .48 .48 0 0 1-.6 .4l-.2-.3M211.3 198.4h.1h-.1M211.8 192.7a.36 .36 0 0 0-.4-.3 .36 .36 0 0 0-.4 .3v1.1a.36 .36 0 0 0 .4 .4 .36 .36 0 0 0 .4-.4v-.3a.36 .36 0 0 0-.4-.4 .36 .36 0 0 0-.4 .4"/>
<path d="M212.2 199.2v.1M212.2 194v.2M212.2 188a.36 .36 0 0 1-.3 .3 .36 .36 0 0 1-.4-.3v-.4a.36 .36 0 0 1 .4-.4 .36 .36 0 0 1 .3 .4v1.1a.36 .36 0 0 1-.3 .3 .36 .36 0 0 1-.4-.3M212.7 197.9a.37 .37 0 0 1 .4-.4 .37 .37 0 0 1 .3 .4l-.7 1.4h.7M212.7 192.7a.37 .37 0 0 1 .4-.3 .37 .37 0 0 1 .3 .3l-.7 1.5h.7M213.9 187.2l-.9 1.9M214 197.7l.3-.2 .3 .3v1.2a.36 .36 0 0 1-.3 .4 .36 .36 0 0 1-.4-.4zM214 192.5l.3-.1 .3 .2v1.2a.36 .36 0 0 1-.3 .4 .36 .36 0 0 1-.4-.4zM215.1 197.9l.4-.4v1.8M215.1 192.7l.4-.3v1.8M216.7 198.2a.36 .36 0 0 1-.4 .4 .36 .36 0 0 1-.4-.4v-.3a.36 .36 0 0 1 .4-.4 .36 .36 0 0 1 .4 .4v1.1a.36 .36 0 0 1-.4 .4 .36 .36 0 0 1-.4-.4M216.7 192.7a.36 .36 0 0 0-.4-.3 .36 .36 0 0 0-.4 .3v1.1a.36 .36 0 0 0 .4 .4 .36 .36 0 0 0 .4-.4v-.3a.36 .36 0 0 0-.4-.4 .36 .36 0 0 0-.4 .4"/>
<path d="M221.1 197.9l.4-.4v1.8M221.3 192.5l.3-.1 .3 .2v1.2a.37 .37 0 0 1-.4 .4 .37 .37 0 0 1-.4-.4zM222 197.8v-.3h.7l-.5 1.8M222.4 193.3l.2-.1a.48 .48 0 0 1 .5 .5 .48 .48 0 0 1-.6 .5l-.1-.4zM223.2 198.9h.2M223.2 198h.2M223.6 193.8h.1M223.6 192.8h.1M223.9 197.7l.4-.2 .2 .3 .1 1.2a.36 .36 0 0 1-.4 .4 .36 .36 0 0 1-.4-.4zM224.2 192.7l.4-.3v1.8M225.1 193.3l.2-.1a.48 .48 0 0 1 .5 .6 .48 .48 0 0 1-.6 .4l-.2-.4zM225.8 197.9a.37 .37 0 0 0-.4-.4 .37 .37 0 0 0-.4 .4v1.1a.37 .37 0 0 0 .4 .4 .37 .37 0 0 0 .4-.4v-.4a.37 .37 0 0 0-.4-.3 .37 .37 0 0 0-.4 .3"/>
<path d="M245.3 187h.4a.46 .46 0 0 1 .5 .5 .46 .46 0 0 1-.5 .4 .47 .47 0 0 1 .5 .5 .47 .47 0 0 1-.5 .4h-.4zM245.3 187.9h.4M246.7 187v1.6l.2 .2M247.4 188a.36 .36 0 0 1 .4-.3 .36 .36 0 0 1 .3 .3M247.6 188.3a.28 .28 0 0 0-.2 .3 .28 .28 0 0 0 .2 .3l.4-.1 .1-.2M248.1 188l-.1 .2-.4 .1M248.1 188v.7l.2 .1M248.8 187.7h.5M249 187v1.6l.3 .2M249.8 187.7h.5M250 187v1.6l.3 .2M251.7 188.4h.2"/>
<path d="M251.7 187.5h.2M193.5 202.7h.6l.2 .2 .1 1.1-.3 .5h-.6zM194.9 203.7a.36 .36 0 0 1 .3-.4 .36 .36 0 0 1 .4 .4M195.6 203.7l-.1 .2a.47 .47 0 0 0-.6 .5 .41 .41 0 0 0 .7-.2M195.6 203.7v.6l.2 .2M196.2 203.3h.6M196.5 202.7v1.5l.3 .3M197.2 203.9h.8a.38 .38 0 0 0-.3-.6 .38 .38 0 0 0-.5 .4v.4a.36 .36 0 0 0 .3 .4 .36 .36 0 0 0 .4-.2M198.4 202.7v.2M198.4 203.2v1.3M207 202.7h.9M207.4 202.7v1.8"/>
<path d="M208.4 203.3v1.2M208.8 203.4l-.2-.1-.2 .3M209.3 203.7a.36 .36 0 0 1 .4-.4 .36 .36 0 0 1 .3 .4M210 203.7l-.1 .2a.47 .47 0 0 0-.6 .5 .41 .41 0 0 0 .7-.2M210 203.7v.6l.2 .2M210.7 203.7a.36 .36 0 0 1 .3-.4 .36 .36 0 0 1 .4 .4v.8M210.7 203.3v1.2M212.6 203.6a.35 .35 0 0 0-.5-.3 .35 .35 0 0 0-.1 .6 .38 .38 0 0 1 .6 .1 .38 .38 0 0 1-.2 .5 .38 .38 0 0 1-.5-.3M213.1 202.7v.2M213.1 203.2v1.3M214.3 203.6a.36 .36 0 0 0-.5-.3 .36 .36 0 0 0-.2 .4l.1 .2a.38 .38 0 0 1 .5 0 .38 .38 0 0 1 0 .4 .39 .39 0 0 1-.3 .2 .39 .39 0 0 1-.4-.3M214.7 203.3h.6"/>
<path d="M215 202.7v1.5l.3 .3M215.8 203.5l.2-.2 .4 .2 .1 .6a.37 .37 0 0 1-.4 .4 .37 .37 0 0 1-.4-.4zM217 203.3v1.2M217.4 203.4l-.2-.1-.2 .3M217.9 204a.46 .46 0 0 0 .4 .5 .46 .46 0 0 0 .5-.5M217.9 203.1a.46 .46 0 0 1 .4-.4 .46 .46 0 0 1 .5 .4M217.9 203.1v.9M219.3 203.3v.8a.36 .36 0 0 0 .3 .4 .36 .36 0 0 0 .4-.4M220 203.3v1.2M220.4 203.3v1.2M220.9 203.4l-.2-.1-.3 .3M221.4 203.3l.4 1.2 .5-1.2"/>
<path d="M222.8 203.9h.7a.38 .38 0 0 0-.2-.6 .38 .38 0 0 0-.5 .4v.4a.36 .36 0 0 0 .3 .4 .36 .36 0 0 0 .4-.2M224 203.3h.5M224.2 202.7v1.5l.3 .3M225 203.3v1.2M225.4 203.4l-.2-.1-.2 .3M225.9 203.7a.37 .37 0 0 1 .4-.4 .37 .37 0 0 1 .3 .4M226.6 203.7l-.1 .2a.47 .47 0 0 0-.6 .5 .43 .43 0 0 0 .7-.2M226.6 203.7v.6l.2 .2M228 203.7a.37 .37 0 0 0-.3-.4 .37 .37 0 0 0-.4 .4v.4a.37 .37 0 0 0 .4 .4 .37 .37 0 0 0 .3-.4M228.5 203.9h.7a.38 .38 0 0 0-.2-.6 .38 .38 0 0 0-.5 .4v.4a.36 .36 0 0 0 .3 .4 .36 .36 0 0 0 .4-.2M229.7 203.3v1.2M230.1 203.4l-.2-.1-.2 .3"/>
<path d="M230.6 202.7l.5 1.8 .4-1.8M232 203a.36 .36 0 0 1 .4-.3 .36 .36 0 0 1 .3 .3l-.7 1.5h.7M233.2 202.7h.4a.46 .46 0 0 1 .5 .4 .46 .46 0 0 1-.5 .5 .46 .46 0 0 1 .5 .4 .46 .46 0 0 1-.5 .5h-.4zM233.2 203.6h.4M234.6 204.3v.2M235 202.7h.9M235.5 202.7v1.8M236.4 203a.4 .4 0 0 1 .4-.3 .4 .4 0 0 1 .4 .4 .4 .4 0 0 1-.4 .4 .49 .49 0 0 1 .4 .6 .49 .49 0 0 1-.6 .3l-.2-.3M236.7 203.5h.1h-.1M237.7 202.8l.3-.1 .3 .2v1.2a.36 .36 0 0 1-.3 .4 .36 .36 0 0 1-.4-.4zM238.9 202.8l.3-.1 .3 .2v1.2a.37 .37 0 0 1-.3 .4 .37 .37 0 0 1-.4-.4zM240 203l.4-.3v1.8"/>
<circle cx="213" cy="187.5" r=".28"/>
<circle cx="213.9" cy="188.8" r=".26"/>
<circle cx="222.7" cy="192.8" r=".39"/>
<circle cx="225.4" cy="192.8" r=".39"/>
</g>
<circle cx="42.3" cy="113.6" r=".49" fill="#00f"/>
<path d="M42.3 109.2v4.5M51.3 113.7h-9v1.9" fill="none" stroke="#00f" stroke-width=".3"/>
<circle cx="60.3" cy="104" r=".49" fill="#00f"/>
<path d="M48.1 104h12.2M73.2 104h-12.9v3.9M108.6 113.7h99.8v11.6h26.4M234.8 131.7h-26.4v9.7h-44.4" fill="none" stroke="#00f" stroke-width=".3"/>
<circle cx="50.7" cy="143.3" r=".48" fill="#00f"/>
<path d="M50.7 138.1v5.2h65M24.9 143.3h25.8" fill="none" stroke="#00f" stroke-width=".3"/>
<circle cx="138.2" cy="143.3" r=".49" fill="#00f"/>
<path d="M126 143.3h26.4M138.2 143.3v12.2h6.5" fill="none" stroke="#00f" stroke-width=".3"/>
<circle cx="169.8" cy="155.5" r=".48" fill="#00f"/>
<path d="M155 155.5h14.8M164 145.2h5.8v10.3h3.8" fill="none" stroke="#00f" stroke-width=".3"/>
<circle cx="90.6" cy="127.2" r=".49" fill="#00f"/>
<path d="M90.6 125.3v1.9h22.5" fill="none" stroke="#00f" stroke-width=".3"/>
<circle cx="113.1" cy="127.2" r=".49" fill="#00f"/>
<path d="M83.5 104h7.1v11.6M108.6 117.5h4.5v9.7h3.9M82.9 127.2h7.7" fill="none" stroke="#00f" stroke-width=".3"/>
<circle cx="90.6" cy="115.6" r=".48" fill="#00f"/>
<path d="M97 115.6h-6.4v1.9" fill="none" stroke="#00f" stroke-width=".3"/>
<circle cx="156.2" cy="178.6" r=".49" fill="#00f"/>
<path d="M42.3 92.4v6.5M156.3 174.8v3.9h-9.7v5.1M156.3 178.7v2.6" fill="none" stroke="#00f" stroke-width=".3"/>
<circle cx="193.6" cy="15.2" r=".48" fill="#00f"/>
<path d="M115.1 15.2h10.3M156.9 15.2h19.3" fill="none" stroke="#00f" stroke-width=".3"/>
<circle cx="156.9" cy="15.2" r=".48" fill="#00f"/>
<path d="M176.2 15.2v10.3M156.9 25.5v-10.3h-31.5v10.9" fill="none" stroke="#00f" stroke-width=".3"/>
<circle cx="125.3" cy="15.2" r=".48" fill="#00f"/>
<path d="M176.2 15.2h17.4" fill="none" stroke="#00f" stroke-width=".3"/>
<circle cx="176.2" cy="15.2" r=".48" fill="#00f"/>
<path d="M212.9 15.2h-19.3v10.3" fill="none" stroke="#00f" stroke-width=".3"/>
<path d="M50.7 15.2h.1" fill="none" stroke="#f0f" stroke-width=".3"/>
<circle cx="50.7" cy="39.6" r=".48" fill="#00f"/>
<path d="M50.7 15.2v16.1h3.8" fill="none" stroke="#00f" stroke-width=".3"/>
<circle cx="50.7" cy="31.3" r=".48" fill="#00f"/>
<path d="M50.7 15.2h24.4M50.7 31.3v8.4M72.6 39.7h-21.9v2.5" fill="none" stroke="#00f" stroke-width=".3"/>
<circle cx="60.3" cy="127.2" r=".49" fill="#00f"/>
<path d="M60.3 119.5v7.7h12.3M42.3 125.9v1.3h-12.2" fill="none" stroke="#00f" stroke-width=".3"/>
<circle cx="42.3" cy="127.2" r=".49" fill="#00f"/>
<path d="M60.3 127.2h-18v13.5h-17.4" fill="none" stroke="#00f" stroke-width=".3"/>
<circle cx="125.3" cy="42.2" r=".48" fill="#00f"/>
<path d="M125.4 36.4v10.3M93.2 42.2h13.5v6.5M125.4 42.2h9.6v27.1h-65.6v-24.5h3.2" fill="none" stroke="#00f" stroke-width=".3"/>
<circle cx="68.7" cy="165.8" r=".49" fill="#00f"/>
<path d="M68.7 165.8v6.4h5.1M72.6 165.8h-7.7v9.7" fill="none" stroke="#00f" stroke-width=".3"/>
<circle cx="97.7" cy="15.2" r=".48" fill="#00f"/>
<path d="M85.4 15.2h20.6M97.7 15.2v21.9h-4.5M64.9 31.3h4.5v5.8h3.2" fill="none" stroke="#00f" stroke-width=".3"/>
<circle cx="43.6" cy="154.2" r=".49" fill="#00f"/>
<path d="M43.6 145.8v8.4h7.1" fill="none" stroke="#00f" stroke-width=".3"/>
<circle cx="43.6" cy="161.9" r=".49" fill="#00f"/>
<path d="M72.6 42.2h-9.7v14.8h-12.2v-4.5M232.9 46.1h8.4M232.9 48.7h8.4M255.4 78.3h7.7M255.4 75.7h7.7M24.9 145.8h18.7M43.6 154.2v12.2M43.6 161.9h29" fill="none" stroke="#00f" stroke-width=".3"/>
<circle cx="31.3" cy="57" r=".49" fill="#00f"/>
<path d="M31.4 64.1v-7.1h19.3v7.1" fill="none" stroke="#00f" stroke-width=".3"/>
<circle cx="50.7" cy="57" r=".48" fill="#00f"/>
<path d="M24.3 57h7.1M232.9 61.6h8.4M232.9 78.3h8.4M232.9 75.7h8.4M232.9 83.4h8.4M232.9 80.9h8.4" fill="none" stroke="#00f" stroke-width=".3"/>
<circle cx="89.3" cy="163.9" r=".49" fill="#00f"/>
<g fill="none" stroke="#00f" stroke-width=".3">
<path d="M255.4 37.1h7.7M255.4 34.5h7.7M255.4 31.9h7.7M255.4 52.5h7.7M255.4 50h7.7M255.4 47.4h7.7M255.4 44.8h7.7M255.4 42.2h7.7M232.9 70.5h8.4M232.9 73.1h8.4M255.4 80.9h7.7M255.4 83.4h7.7"/>
<path d="M263.1 126.5h9.1M263.1 129.1h9.1M263.1 134.3h9.1M263.1 131.7h9.1M84.2 163.9h9.6M89.3 163.9v8.3h-5.1"/>
</g>
<circle cx="250.2" cy="113.6" r=".49" fill="#00f"/>
<path d="M246.4 113.7h3.8M250.2 108.5v10.3" fill="none" stroke="#00f" stroke-width=".3"/>
<circle cx="101.5" cy="179.9" r=".49" fill="#00f"/>
<path d="M235.5 53.8h5.8M235.5 51.2h5.8M255.4 55.1h7.7M255.4 65.4h7.7M255.4 70.5h7.7M255.4 68h7.7M255.4 73.1h7.7M250.3 139.4v5.2M101.5 180h-9.6v4.5M101.5 175.5v6.4" fill="none" stroke="#00f" stroke-width=".3"/>
<circle cx="30.1" cy="180.6" r=".49" fill="#00f"/>
<g fill="none" stroke="#00f" stroke-width=".3">
<path d="M156.9 33.2v3.9M176.2 33.2v3.9M193.6 33.2v3.9M125.4 57v4.6M31.4 71.8v3.9M50.7 71.8v3.9M234.8 113.7h3.9M127.3 127.2h3.2M184 155.5h3.2M20.4 180.6h9.7M64.9 185.8v3.2M91.9 192.2v5.1"/>
<path d="M101.5 194.8v2.5M146.6 191.5v5.8M156.3 194.1v3.2"/>
</g>
<circle cx="97.7" cy="44.8" r=".49" fill="#00f"/>
<path d="M93.2 39.7h4.5v5.1M93.2 44.8h4.5M97.7 44.8v16.8M106.7 56.4v5.2M24.9 148.4h5.2v32.2h13.5v-3.9" fill="none" stroke="#00f" stroke-width=".3"/>
<circle cx="43.6" cy="180.6" r=".49" fill="#00f"/>
<path d="M43.6 180.6v8.4" fill="none" stroke="#00f" stroke-width=".3"/>
<circle cx="239.3" cy="58.9" r=".49" fill="#00f"/>
<path d="M255.4 39.7h3.2M237.4 59h3.9M241.3 56.4h-2v2.6" fill="none" stroke="#00f" stroke-width=".3"/>
<text font-size="3.4" fill="#000001" x="262.1" y="198.4">QUANTUMOPTICS</text>
<g font-size="2.8" fill="#000001">
<text x="105.4" y="12">D1</text>
<text x="75.1" y="13.3">L2</text>
<text x="75.1" y="19.1">150µH</text>
<text x="105.4" y="21">HER107</text>
<text x="57.8" y="28.7">R2</text>
<text x="64.9" y="28.7">180</text>
<text x="160.2" y="26.2" transform="rotate(-90 160.2 26.2)">+</text>
<text x="179.5" y="26.2" transform="rotate(-90 179.5 26.2)">+</text>
<text x="196.9" y="26.2" transform="rotate(-90 196.9 26.2)">+</text>
<text x="87.8" y="34">X2</text>
<text x="117.9" y="30.6">R7</text>
<text x="118" y="33.9">30k</text>
<text x="145.6" y="33.9">220µF</text>
<text x="147.6" y="30">C5</text>
<text x="164.9" y="33.9">220µF</text>
<text x="166.9" y="30">C6</text>
<text x="182.3" y="33.9">220µF</text>
<text x="184.3" y="30">C7</text>
<text x="249.6" y="32.6">K1</text>
<text x="42.6" y="46.2">R5</text>
<text x="243.8" y="44.2">K5</text>
<text x="41.7" y="50.1">0.22</text>
<text x="74.5" y="49.9">MC34063A-DIP</text>
<text x="110.3" y="51.4">C3</text>
<text x="118.6" y="51.2">R6</text>
<text x="110.4" y="55.2">1nF</text>
<text x="118" y="54.5">1k2</text>
<text x="34.7" y="64.8" transform="rotate(-90 34.7 64.8)">+</text>
<text x="54" y="64.8" transform="rotate(-90 54 64.8)">+</text>
<text x="22" y="68.6">C4</text>
<text x="41.3" y="68.6">C2</text>
<text x="243.8" y="71.2">K3</text>
<text x="249.6" y="66">K2</text>
<text x="20.1" y="72.5">470µF</text>
<text x="39.4" y="72.5">470µF</text>
<text x="46.4" y="99.5">T1</text>
<text x="77.1" y="101.5">R13</text>
<text x="25.3" y="106.5">BC140-16</text>
<text x="103.8" y="107.3">IC3</text>
<text x="240.6" y="107.3">C8</text>
<text x="63.9" y="113.7">T2</text>
<text x="77.6" y="108.6">220</text>
<text x="101.5" y="110.6">AD822</text>
<text x="237" y="110.6">1uF/MKS2</text>
<text x="63.9" y="117.4">BC546C</text>
<text x="28.8" y="125.3">K9</text>
<text x="45.8" y="120.8">R14</text>
<text x="47" y="124">5.6</text>
<text x="76.4" y="124.7">R9</text>
<text x="94.4" y="122.8">C10</text>
<text x="120.9" y="124.7">R8</text>
<text x="76.9" y="131.8">5k6</text>
<text x="94.1" y="126">150p</text>
<text x="121.3" y="131.8">1k</text>
<text x="19.8" y="137.5">K4</text>
<text x="49.4" y="136.2">K8</text>
<text x="159.1" y="135">IC3</text>
<text x="119.6" y="140.8">R12</text>
<text x="156.8" y="138.2">AD822</text>
<text x="257.6" y="141.9">IC4</text>
<text x="120.1" y="147.9">27k</text>
<text x="257.7" y="144.7">MCP48x2 E/P</text>
<text x="49.4" y="152.3">K7</text>
<text x="72.6" y="155">MCP6271-E/P</text>
<text x="76.4" y="151.7">IC1</text>
<text x="148.5" y="153">R11</text>
<text x="177.5" y="153">R10</text>
<text x="149" y="160.1">5k6</text>
<text x="178" y="160.1">1k</text>
<text x="36.1" y="170.9">R1</text>
<text x="19.1" y="178.7">K6</text>
<text x="34.9" y="174.2">1.0 R</text>
<text x="57.4" y="180">R3</text>
<text x="77.7" y="177.5">R4</text>
<text x="57.4" y="183.2">1k</text>
<text x="77.1" y="180.7">47k</text>
<text x="85.1" y="191.6">3.3uF</text>
<text x="85.4" y="187.1">C1</text>
<text x="109.3" y="187">IC1</text>
<text x="138.5" y="191.6">470nF</text>
<text x="139.5" y="186.5">C9</text>
<text x="158.8" y="191.5">AD822</text>
<text x="158.8" y="186.4">IC3</text>
<text x="109.3" y="192.2">MCP6271-E/P</text>
</g>
<g font-size="2.1" fill="#000001">
<text x="219.9" y="16">+30V</text>
<text x="266.9" y="35.3">SDA</text>
<text x="266.9" y="32.7">SCL</text>
<text x="75.7" y="37.8">DC</text>
<text x="75.7" y="40.4">PK</text>
<text x="85.8" y="37.8">SWC</text>
<text x="86" y="40.4">SWE</text>
<text x="266.9" y="37.8">AREF</text>
<text x="75.7" y="45.6">COMP</text>
<text x="75.7" y="43">VCC</text>
<text x="85.2" y="43">TCAP</text>
<text x="86" y="45.6">GND</text>
<text x="221.1" y="46.9">IOREF</text>
<text x="266.9" y="45.6">12</text>
<text x="266.9" y="43">13</text>
<text x="221.1" y="49.4">RESET</text>
<text x="224" y="52">+3.3V</text>
<text x="266.9" y="53.3">9</text>
<text x="266.9" y="50.7">10</text>
<text x="266.9" y="48.2">11</text>
<text x="14.4" y="57.8">Vin</text>
<text x="224.6" y="54.6">+5V</text>
<text x="266.9" y="55.9">8</text>
<text x="223" y="62.3">Vin</text>
<text x="223" y="71.3">A0</text>
<text x="266.9" y="71.3">5</text>
<text x="266.9" y="68.7">6</text>
<text x="266.9" y="66.2">7</text>
<text x="223" y="76.5">A2</text>
<text x="223" y="73.9">A1</text>
<text x="266.9" y="73.9">4</text>
<text x="268.8" y="76.5">S0</text>
<text x="223" y="81.6">A4</text>
<text x="223" y="79">A3</text>
<text x="266.9" y="81.6">TX</text>
<text x="268.8" y="79">S1</text>
<text x="40.1" y="85.5">+30V</text>
<text x="223" y="84.2">A5</text>
<text x="266.9" y="84.2">RX</text>
<text x="252.9" y="103.5">+5V</text>
<text x="97.5" y="114.4">Out</text>
<text x="104.5" y="114.4">+</text>
<text x="104.9" y="118.3">-</text>
<text x="251" y="125.7" transform="rotate(-90 251 125.7)">VDD</text>
<text x="237.9" y="126">OUT_A</text>
<text x="255.2" y="127.3">LDAC</text>
<text x="257.5" y="129.9">CS</text>
<text x="279.7" y="127.3">10</text>
<text x="279.7" y="129.9">11</text>
<text x="237.9" y="132.5">OUT_B</text>
<text x="251" y="136.4" transform="rotate(-90 251 136.4)">VSS</text>
<text x="256.3" y="135">SCK</text>
<text x="257" y="132.5">SDI</text>
<text x="279.7" y="132.5">13</text>
<text x="279.7" y="135">12</text>
<text x="159.8" y="142.1">+</text>
<text x="152.9" y="146">Out</text>
<text x="160.3" y="146">-</text>
<text x="75.6" y="166.6">-</text>
<text x="75.6" y="162.7">+</text>
<text x="80.7" y="166.6">Out</text>
<text x="101.4" y="164.6">A0</text>
<text x="154" y="167.9">+30V</text>
<text x="104.2" y="172.4">+5V</text>
<text x="102.3" y="191.7" transform="rotate(-90 102.3 191.7)">Vs- Vs+</text>
<text x="104.9" y="191.7" transform="rotate(-90 104.9 191.7)">NC</text>
<text x="104.9" y="187.6" transform="rotate(-90 104.9 187.6)">NC</text>
<text x="107.5" y="187.6" transform="rotate(-90 107.5 187.6)">NC</text>
<text x="157" y="191" transform="rotate(-90 157 191)">Vs- Vs+</text>
</g>
<g font-size="1.4" fill="#c80000">
<text x="76.6" y="16.5">1</text>
<text x="83.2" y="16.5">2</text>
<text x="107.5" y="16.5">1</text>
<text x="112.8" y="16.5">2</text>
<text x="125.7" y="28.4">1</text>
<text x="157.2" y="27.8">1</text>
<text x="176.5" y="27.8">1</text>
<text x="193.9" y="27.8">1</text>
<text x="56" y="32.6">2</text>
<text x="62.6" y="32.6">1</text>
<text x="125.7" y="35.2">2</text>
<text x="157.2" y="32">2</text>
<text x="176.5" y="32">2</text>
<text x="193.9" y="32">2</text>
<text x="255.7" y="34.2">2</text>
<text x="255.7" y="31.6">1</text>
<text x="74" y="38.4">8</text>
<text x="74" y="41">7</text>
<text x="90.9" y="41">2</text>
<text x="90.9" y="38.4">1</text>
<text x="255.7" y="41.9">5</text>
<text x="255.7" y="39.3">4</text>
<text x="255.7" y="36.8">3</text>
<text x="51" y="44.5">1</text>
<text x="74" y="43.6">6</text>
<text x="74" y="46.1">5</text>
<text x="90.9" y="46.1">4</text>
<text x="90.9" y="43.6">3</text>
<text x="241.6" y="45.8">2</text>
<text x="241.6" y="43.2">1</text>
<text x="255.7" y="47.1">7</text>
<text x="255.7" y="44.5">6</text>
<text x="51" y="51.3">2</text>
<text x="107" y="51.3">2</text>
<text x="125.7" y="49">1</text>
<text x="241.6" y="53.5">5</text>
<text x="241.6" y="50.9">4</text>
<text x="241.6" y="48.4">3</text>
<text x="254.3" y="53.8">9</text>
<text x="255.7" y="49.7">8</text>
<text x="107" y="54.8">1</text>
<text x="125.7" y="55.8">2</text>
<text x="241.6" y="58.7">7</text>
<text x="241.6" y="56.1">6</text>
<text x="253.5" y="56.4">10</text>
<text x="241.6" y="61.2">8</text>
<text x="255.7" y="65.1">1</text>
<text x="31.7" y="70.6">2</text>
<text x="31.7" y="66.4">1</text>
<text x="51" y="70.6">2</text>
<text x="51" y="66.4">1</text>
<text x="241.6" y="70.3">1</text>
<text x="255.7" y="70.3">3</text>
<text x="255.7" y="67.7">2</text>
<text x="241.6" y="78">4</text>
<text x="241.6" y="75.4">3</text>
<text x="241.6" y="72.8">2</text>
<text x="255.7" y="78">6</text>
<text x="255.7" y="75.4">5</text>
<text x="255.7" y="72.8">4</text>
<text x="241.6" y="83.1">6</text>
<text x="241.6" y="80.5">5</text>
<text x="255.7" y="83.1">8</text>
<text x="255.7" y="80.5">7</text>
<text x="42.6" y="101.1">3</text>
<text x="42.6" y="107.9">1</text>
<text x="44.6" y="105.3">2</text>
<text x="74.7" y="105.3">1</text>
<text x="81.2" y="105.3">2</text>
<text x="60.6" y="110.2">1</text>
<text x="42.6" y="117.9">2</text>
<text x="55.3" y="115">2</text>
<text x="60.6" y="118.2">3</text>
<text x="98.5" y="116.9">1</text>
<text x="106.4" y="118.9">2</text>
<text x="106.4" y="115">3</text>
<text x="240.4" y="115">1</text>
<text x="243.8" y="115">2</text>
<text x="42.6" y="124.7">1</text>
<text x="90.9" y="120.1">2</text>
<text x="90.9" y="123.7">1</text>
<text x="250.6" y="121.1">1</text>
<text x="29" y="128.5">1</text>
<text x="74" y="128.5">1</text>
<text x="80.6" y="128.5">2</text>
<text x="118.4" y="128.5">1</text>
<text x="125" y="128.5">2</text>
<text x="236.3" y="126.6">8</text>
<text x="262.4" y="127.9">5</text>
<text x="262.4" y="130.4">2</text>
<text x="236.3" y="133">6</text>
<text x="260.9" y="133">4</text>
<text x="260.9" y="135.6">3</text>
<text x="22.7" y="142">1</text>
<text x="49.5" y="139.4">1</text>
<text x="161.7" y="142.7">5</text>
<text x="250.6" y="138.2">7</text>
<text x="22.7" y="149.7">4</text>
<text x="22.7" y="147.2">3</text>
<text x="22.7" y="144.6">2</text>
<text x="117.2" y="144.6">1</text>
<text x="123.7" y="144.6">2</text>
<text x="153.9" y="144.6">7</text>
<text x="161.7" y="146.5">6</text>
<text x="49.5" y="155.5">1</text>
<text x="146.1" y="156.8">1</text>
<text x="152.7" y="156.8">2</text>
<text x="175.1" y="156.8">1</text>
<text x="181.7" y="156.8">2</text>
<text x="74" y="167.1">2</text>
<text x="74" y="163.3">3</text>
<text x="81.9" y="165.2">6</text>
<text x="43.9" y="168.7">1</text>
<text x="75.3" y="173.5">1</text>
<text x="81.9" y="173.5">2</text>
<text x="43.9" y="175.5">2</text>
<text x="65.1" y="177.7">1</text>
<text x="19.3" y="181.9">1</text>
<text x="65.1" y="184.5">2</text>
<text x="101.9" y="184.1">7</text>
<text x="104.4" y="184.1">1</text>
<text x="107" y="184.1">8</text>
<text x="156.6" y="183.5">8</text>
<text x="92.2" y="187">2</text>
<text x="92.2" y="190.6">1</text>
<text x="146.9" y="186.4">2</text>
<text x="146.9" y="190">1</text>
<text x="101.9" y="193.5">4</text>
<text x="104.4" y="193.5">5</text>
<text x="156.6" y="192.8">4</text>
</g>
</svg>
